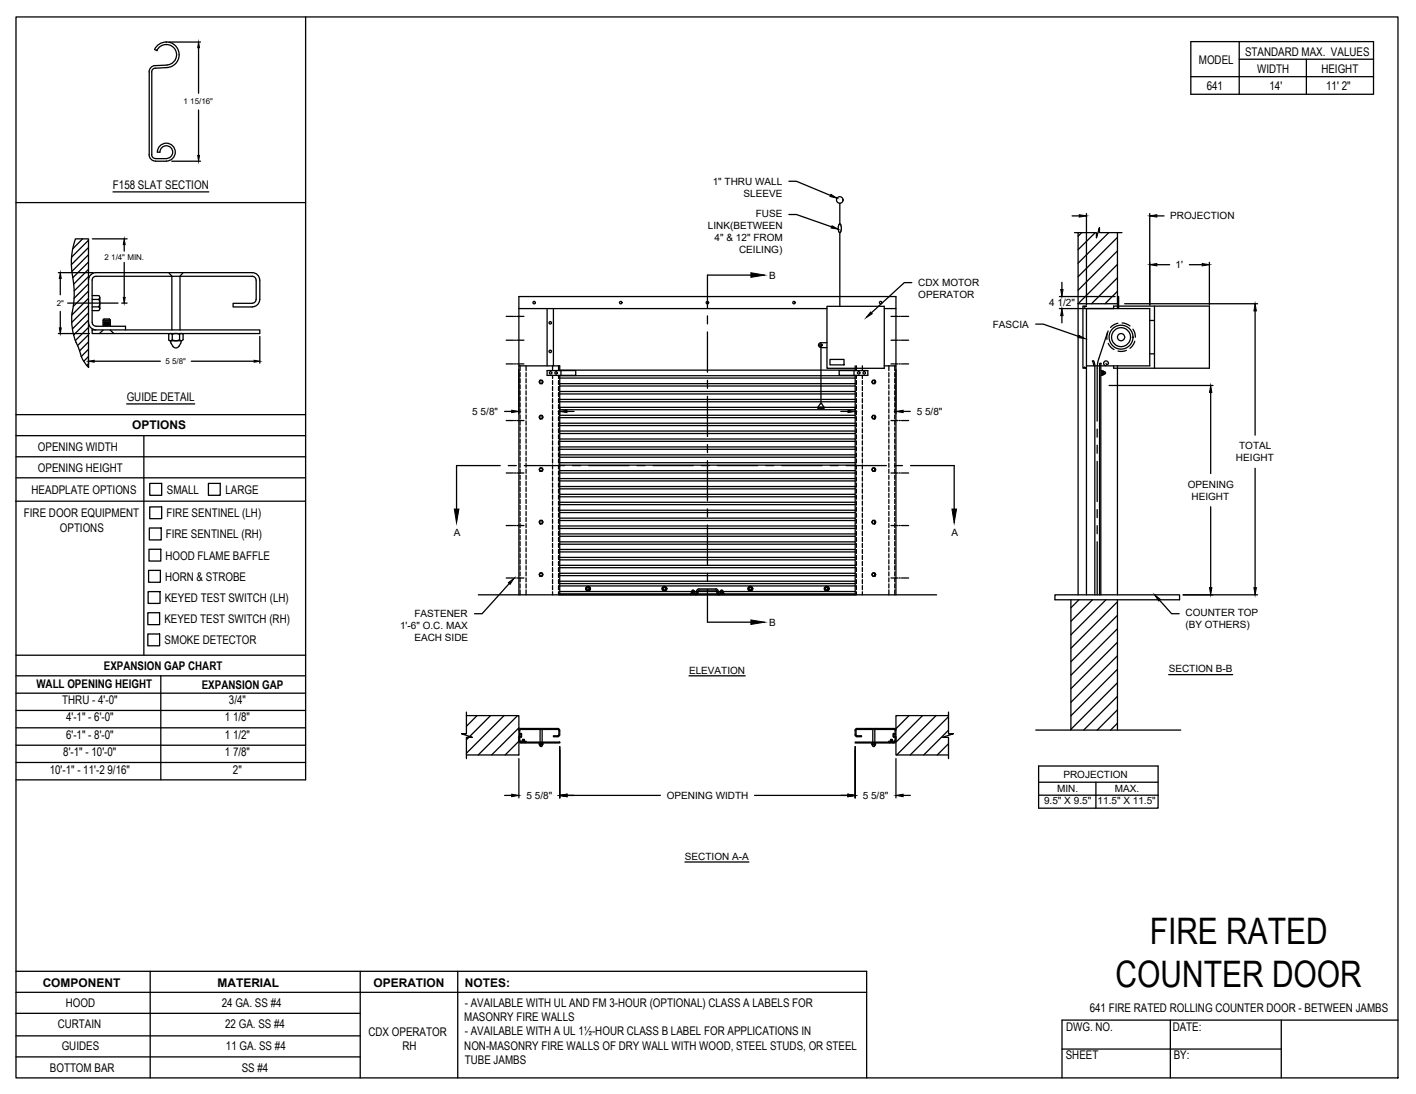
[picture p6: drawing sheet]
<svg xmlns="http://www.w3.org/2000/svg" width="279mm" height="216mm" viewBox="0 0 279 216" stroke-linecap="round" stroke-linejoin="round" font-family="sans-serif">
<!-- layer: ANNOTATIONS -->
<g fill="none" stroke="#000" stroke-width=".25">
<path d="M33.4 8.3h6.2M39.2 9.4v9M33.9 31.8h5.7M39.2 21.7v9M155.7 35.8h1.4l6.8 2.8M11.5 53.8h6.9M11.9 54.9v3.3M13.4 59.8h9.9M18.2 47.1h6.9M24 59.8h1.1M24.5 48.3v1.3M24.5 51.8v6.9"/>
<path d="M155.7 42.3h1.4l7 2.5M179.9 55.8h-1.5l-6.5 5.9M209 58.5h11M209.5 55.7v1.4M211.5 42.6h1.5M214.4 42.1v18.1M221.9 59.9h26.2M226.9 42.1v18.1M228.3 42.6h1.4M228.3 52.2h2.5M234.7 52.2h2.5M238.6 51.8v8.4"/>
<path d="M11.5 65.8h6.2M11.9 61.5v3.2M17.5 70.9v1M18.6 71.3h13M37.7 71.3h12.4M51.3 66.4v5.3M102.4 72.9v8.8M176.8 72.9v8.8M204.4 64h1.4l7 2.4M209 60.9h10.8M209.5 62.3v1.4M218.8 76.1h20.6"/>
<path d="M238.9 77.5v16M247.7 61.4v24.5M99.6 81.2h1.4M110.4 80.3v1.4M111.9 81.2h1.4M165.9 81.2h1.4M168.7 80.3v1.4M178.2 81.2h1.4M247.7 92.4v23.6M100.5 115.2l-5.4 5.9h-1.5M228.8 118.4l2.4 2.7h1.5M233.4 117.4h14.7"/>
<path d="M238.9 100v16M136 133.4h11M230.6 133.1h12.6M99.6 157h1.4M102.4 149.7v7.8M110.4 147.3v10.2M111.9 157h18.4M148.9 157h18.4M168.7 147.3v10.2M176.8 149.7v7.8M178.2 157h1.4M204.9 151.2h23.6v8.3h-23.6z"/>
<path d="M204.9 154.4h23.6M204.9 156.9h23.6M216.2 154.4v5.1M135.1 170.1h12.7"/>
</g>
<!-- layer: SECTION CUTS -->
<g fill="none" stroke="#000" stroke-width=".25">
<path d="M148.2 54.3h-8.6v6.4M139.6 62.3v1.6M139.6 65.5v7.9M139.6 75v1.6M139.6 78.2v7.9M98.7 91.9h-8.6v8.6M100.3 91.9h1.6M103.5 91.9h7.9M113 91.9h1.6M116.2 91.9h7.9M125.7 91.9h1.6M128.9 91.9h7.9"/>
<path d="M138.4 91.9h1.6M139.6 87.7v1.6M139.6 90.9v7.9M141.6 91.9h7.9M151.1 91.9h1.6M154.3 91.9h7.9M163.8 91.9h1.6M167 91.9h7.9M176.5 91.9h1.6M179.7 91.9h8.6v8.6M139.6 100.4v1.6M139.6 103.6v7.9"/>
<path d="M139.6 113.1v1.6M139.6 116.3v6.5h8.6"/>
</g>
<path d="M148.2 53.8l2.7 .5-2.7 .4zM89.6 100.5h1l-.5 2.7zM187.8 100.5h.9l-.4 2.7zM148.2 122.3l2.7 .5-2.7 .4z" fill="#000" stroke="#000" stroke-width=".2"/>
<!-- layer: CDX OPERATOR RH -->
<g fill="none" stroke="#000" stroke-width=".25">
<path d="M165.4 44.7v.7M165.4 45.4a.32 .32 0 0 0 .1 .4 .32 .32 0 0 0 .3 .1l.1-.2M165.6 44.2l-.2 .5M165.6 44.2h.2M165.7 40.1v4.1M165.7 45.9v14.6M165.8 44.2l.1 .2M165.9 44.4v1.3M212 45.9h4.3v1l.6-2v1h4.5M212.7 45.9v71.5M213.4 45.9l-.7 .7M216.1 45.9l-3.4 3.4"/>
<path d="M216.9 45.1h.1M218.8 45.9l-6.1 6M220.5 58.5h.2v2.4M220.5 45.9v15M220.5 46.8l-7.8 7.8M220.5 49.5l-7.8 7.8M220.5 52.2l-7.8 7.7h7.8M220.5 54.8l-5.1 5.1M220.5 57.5l-2.5 2.4M99.9 67.1h1.4M99.9 71.8h1.4M99.9 62.4h1.4"/>
<path d="M101.5 71.8h.2M101.5 67.1h.2M101.5 62.4h.2M101.9 67.1h1.5M101.9 62.4h1.5M102 71.8h1.4M102.4 72.2h8v.9M102.4 60.9h60.8M102.6 72.2v1M102.6 73.6v.8M102.6 74.7v.8M102.6 75.9v.8"/>
<path d="M102.6 77.1v.8M102.6 78.3v.8M102.6 79.5v.8M103.8 72.2v1M103.8 73.6v.8M103.8 74.7v.8M103.8 75.9v.8M103.8 77.1v.8M103.8 78.3v.8M103.8 79.5v.8M106.6 75h.4l.2 .4-.2 .3h-.4l-.2-.3zM108 73.1h5.6v1h-5.6z"/>
<path d="M108 60.9v11.3M109 72.2v.9M109 74.1v.6M109 75.1v.8M109 76.3v.8M109 77.5v.8M109 78.7v.8M109 79.9v.7M109.2 60.9v11.3M110.2 72.2v.9M110.2 74.1v.6M110.2 75.1v.8"/>
<path d="M110.2 76.3v.8M110.2 77.5v.8M110.2 78.7v.8M110.2 79.9v.7M110.4 79.3h58.3M110.4 78.8h58.3M110.4 76.2h58.3M110.4 75.7h58.3M110.4 77.3h58.3M110.4 77.7h58.3M110.4 74.6h58.3M110.4 74.1h58.3"/>
<path d="M110.4 73h58.3M110.4 74.1v43.3M110.7 73.1v1M162 68.6h1.2M162 68.1v11.6M163.2 60.5h11.3v12.2h-11.3zM163.2 67.6h-1.2a.48 .48 0 0 0-.5 .5 .48 .48 0 0 0 .5 .5M163.8 70.9h2.7v1.1h-2.7zM165.6 73.1h5.6v1h-5.6zM168.5 73.1v1M168.7 72.2v.9M168.7 74.1v43.3"/>
<path d="M169 72.2v.9M169 74.1v.6M169 75.1v.8M169 76.3v.8M169 77.5v.8M169 78.7v.8M169 79.9v.7M170.2 72.2v.9M170.2 74.1v.6M170.2 75.1v.8M170.2 76.3v.8M170.2 77.5v.8"/>
<path d="M170.2 78.7v.8M170.2 79.9v.7M172.2 75h.4l.2 .4-.2 .3h-.4l-.2-.3zM174.5 72.2h2.3M174.5 60.9h2.3M175.4 72.2v1M175.4 73.6v.8M175.4 74.7v.8M175.4 75.9v.8M175.4 77.1v.8M175.4 78.3v.8M175.4 79.5v.8"/>
<path d="M175.8 67.1h1.4M175.8 71.8h1.4M175.8 62.4h1.4M176.6 72.2v1M176.6 73.6v.8M176.6 74.7v.8M176.6 75.9v.8M176.6 77.1v.8M176.6 78.3v.8M176.6 79.5v.8M177.4 67.1h.3M177.4 71.8h.3"/>
<path d="M177.4 62.4h.3M177.8 67.1h1.5M177.8 62.4h1.5M177.9 71.8h1.4M214 60.6l.4-.2h-.7v12.3h.7l-.4-.3M214.4 72.2h2.6v45.2M215.8 71.2l.2 1M215.8 71.2h-.2l.2 1M216 72.2v45.2M216.5 72.6v10.5M217.2 73.1h.2v1h-.2M217.3 71.7h-.3v.5"/>
<path d="M217.3 71.7l-.1 .5M217.5 73.4h.2M217.7 73.8l.1-.5h-.3l-.1 .6h.4l-.1-.1h-.2M217.8 73.3l.1 .1M217.8 73.3v.6M217.9 73.8l-.1 .1M217.9 73.4l.2 .2-.2 .2M218.2 71.7l.3 .2h.1a.47 .47 0 0 0-.3-.6 .47 .47 0 0 0-.6 .4 .47 .47 0 0 0 .5 .5M218.5 65.6l-1.8 5.6-.2 1.4M218.7 65.3l-.3 1v.7M218.7 67.8l.5 .7 .6 .5M219.7 60.9v-.5h18.9v12.3h-18.9v-.5"/>
<path d="M220.5 72.2v45.2M220.6 63.8l-.7 .2-.8 .6M221.4 63.7l.9 .2 .7 .4M222.3 69.2l-1 .2-.7-.1M223.5 65l.4 .6 .1 .9M223.9 67.4l-.5 .9-.4 .4M226.9 63.2h.9M226.9 69.8h.9M227.8 60.4v12.3M99.9 93.3h1.4M99.9 83h1.4M101.5 93.3h.2"/>
<path d="M101.5 83h.2M102 93.3h1.4M102 83h1.4M102.6 80.7v.8M102.6 81.9v.8M102.6 83.1v.8M102.6 84.3v.8M102.6 85.5v.8M102.6 86.7v.8M102.6 87.8v.8M102.6 89v.8M102.6 90.2v.8"/>
<path d="M102.6 91.4v.8M102.6 92.6v.8M102.6 93.8v.8M102.6 95v.8M102.6 96.2v.8M102.6 97.4v.8M102.6 98.6v.8M102.6 99.8v.7M103.8 80.7v.8M103.8 81.9v.8M103.8 83.1v.8M103.8 84.3v.8"/>
<path d="M103.8 85.5v.8M103.8 86.7v.8M103.8 87.8v.8M103.8 89v.8M103.8 90.2v.8M103.8 91.4v.8M103.8 92.6v.8M103.8 93.8v.8M103.8 95v.8M103.8 96.2v.8M103.8 97.4v.8M103.8 98.6v.8"/>
<path d="M103.8 99.8v.7M106.6 92.3h.4l.2 .4-.2 .3h-.4l-.2-.3zM106.6 82h.4l.2 .3-.2 .4h-.4l-.2-.4zM109 81v.9M109 82.2v.8M109 83.4v.8M109 84.6v.8M109 85.8v.8M109 87v.8M109 88.2v.8M109 89.4v.8M109 90.6v.8"/>
<path d="M109 91.8v.8M109 93v.7M109 94.1v.8M109 95.3v.8M109 96.5v.8M109 97.7v.8M109 98.9v.8M110.2 81v.9M110.2 82.2v.8M110.2 83.4v.8M110.2 84.6v.8M110.2 85.8v.8"/>
<path d="M110.2 87v.8M110.2 88.2v.8M110.2 89.4v.8M110.2 90.6v.8M110.2 91.8v.8M110.2 93v.7M110.2 94.1v.8M110.2 95.3v.8M110.2 96.5v.8M110.2 97.7v.8M110.2 98.9v.8M110.4 98h58.3"/>
<path d="M110.4 97.6h58.3M110.4 99.1h58.3M110.4 99.6h58.3M110.4 94.9h58.3M110.4 94.4h58.3M110.4 96h58.3M110.4 96.5h58.3M110.4 91.8h58.3M110.4 91.3h58.3M110.4 92.9h58.3M110.4 93.3h58.3M110.4 90.2h58.3"/>
<path d="M110.4 89.8h58.3M110.4 87.1h58.3M110.4 86.6h58.3M110.4 88.2h58.3M110.4 88.7h58.3M110.4 84h58.3M110.4 83.5h58.3M110.4 85.1h58.3M110.4 85.6h58.3M110.4 80.9h58.3M110.4 80.4h58.3M110.4 82h58.3"/>
<path d="M110.4 82.4h58.3M161.4 80.3h1.2v.3h-1.2zM161.4 80.3l.5-.6h.2l.5 .6M169 81v.9M169 82.2v.8M169 83.4v.8M169 84.6v.8M169 85.8v.8M169 87v.8M169 88.2v.8M169 89.4v.8M169 90.6v.8"/>
<path d="M169 91.8v.8M169 93v.7M169 94.1v.8M169 95.3v.8M169 96.5v.8M169 97.7v.8M169 98.9v.8M170.2 81v.9M170.2 82.2v.8M170.2 83.4v.8M170.2 84.6v.8M170.2 85.8v.8"/>
<path d="M170.2 87v.8M170.2 88.2v.8M170.2 89.4v.8M170.2 90.6v.8M170.2 91.8v.8M170.2 93v.7M170.2 94.1v.8M170.2 95.3v.8M170.2 96.5v.8M170.2 97.7v.8M170.2 98.9v.8M172.2 92.3h.4l.2 .4-.2 .3h-.4l-.2-.3z"/>
<path d="M172.2 82h.4l.2 .3-.2 .4h-.4l-.2-.4zM175.4 80.7v.8M175.4 81.9v.8M175.4 83.1v.8M175.4 84.3v.8M175.4 85.5v.8M175.4 86.7v.8M175.4 87.8v.8M175.4 89v.8M175.4 90.2v.8M175.4 91.4v.8M175.4 92.6v.8"/>
<path d="M175.4 93.8v.8M175.4 95v.8M175.4 96.2v.8M175.4 97.4v.8M175.4 98.6v.8M175.4 99.8v.7M175.8 93.3h1.4M175.8 83h1.4M176.6 80.7v.8M176.6 81.9v.8M176.6 83.1v.8M176.6 84.3v.8"/>
<path d="M176.6 85.5v.8M176.6 86.7v.8M176.6 87.8v.8M176.6 89v.8M176.6 90.2v.8M176.6 91.4v.8M176.6 92.6v.8M176.6 93.8v.8M176.6 95v.8M176.6 96.2v.8M176.6 97.4v.8M176.6 98.6v.8"/>
<path d="M176.6 99.8v.7M177.4 93.3h.3M177.4 83h.3M177.9 93.3h1.4M177.9 83h1.4M216.5 84.7v1.6M216.5 87.9v1.6M216.5 91v8M94.4 117.4h90.4M99.9 103.7h1.4M99.9 114.1h1.4M101.5 103.7h.2"/>
<path d="M101.5 114.1h.2M102 103.7h1.4M102 114.1h1.4M102.4 117.4v-58.9h74.4v58.9M102.6 100.9v.8M102.6 102.1v.8M102.6 103.3v.8M102.6 104.5v.8M102.6 105.7v.8M102.6 106.9v.8M102.6 108.1v.8M102.6 109.3v.8"/>
<path d="M102.6 110.5v.8M102.6 111.7v.8M102.6 112.9v.7M102.6 114v.8M102.6 115.2v.8M102.6 116.4v1M103.8 100.9v.8M103.8 102.1v.8M103.8 103.3v.8M103.8 104.5v.8M103.8 105.7v.8M103.8 106.9v.8"/>
<path d="M103.8 108.1v.8M103.8 109.3v.8M103.8 110.5v.8M103.8 111.7v.8M103.8 112.9v.7M103.8 114v.8M103.8 115.2v.8M103.8 116.4v1M106.6 113.1h.4l.2 .3-.2 .3h-.4l-.2-.3zM106.6 102.7h.4l.2 .3-.2 .4h-.4l-.2-.4zM109 100.1v.8M109 101.3v.8"/>
<path d="M109 102.5v.8M109 103.7v.8M109 104.9v.8M109 106v.8M109 107.3v.7M109 108.4v.8M109 109.6v.8M109 110.8v.8M109 112v.8M109 113.2v.8M109 114.4v.8M109 115.6v.8"/>
<path d="M109 116.8v.6M110.2 100.1v.8M110.2 101.3v.8M110.2 102.5v.8M110.2 103.7v.8M110.2 104.9v.8M110.2 106v.8M110.2 107.3v.7M110.2 108.4v.8M110.2 109.6v.8M110.2 110.8v.8M110.2 112v.8"/>
<path d="M110.2 113.2v.8M110.2 114.4v.8M110.2 115.6v.8M110.2 116.8v.6M110.4 112h58.3M110.4 111.6h58.3M110.4 101.2h58.3M110.4 100.7h58.3M110.4 104.3h58.3M110.4 103.8h58.3M110.4 102.3h58.3M110.4 102.7h58.3"/>
<path d="M110.4 107.4h58.3M110.4 106.9h58.3M110.4 105.4h58.3M110.4 105.8h58.3M110.4 110.5h58.3M110.4 110h58.3M110.4 108.4h58.3M110.4 108.9h58.3M110.4 117.2h58.3M110.4 115.6h58.3M110.4 116.7h26.1M110.4 113.6h58.3"/>
<path d="M110.4 113.1h58.3M110.4 115.2h58.3M110.4 114.7h58.3M115.8 115.8h.5l.2 .4-.2 .4h-.5l-.2-.4zM130.9 115.8h.4l.3 .4-.3 .4h-.4l-.3-.4zM136.5 116.8h.5M136.5 116.7v.1M136.6 116.8h.3M136.6 117.1h.3M136.6 116.8h-.2v.3h.2M136.6 116.9v.2M136.6 116.5l-.1 .2"/>
<path d="M136.9 116.5h-.3M136.9 116.5l.1 .3M136.9 116.9h.2v.2M136.9 116.9v.2M137 116.7h.5l-.1 .4-1.1 .1v.2M137.1 117.1h-.2M137.2 117.4a.52 .52 0 0 0 .5-.7h3.8a.51 .51 0 0 0 .4 .7M137.5 116.7l.2-.4 .2-.1h3.3l.4 .2 .1 .3M137.9 116.4l-.2 .3M137.9 116.5h3.3M141.2 116.4l.3 .3M141.7 116.9l.2 .3h1v.2"/>
<path d="M142.1 116.8h.6M142.2 116.7l-.1 .1M142.2 116.8h.4M142.2 116.8h-.1v.3h.1M142.2 116.9v.2h.4M142.3 116.5l-.1 .2h-.5v.2M142.6 116.5h-.4M142.6 116.5v.2M142.6 116.8l.2 .1-.1 .2zM142.6 116.7l.1 .1M142.7 116.7h26M147.8 115.8h.5l.2 .4-.2 .4h-.5l-.2-.4z"/>
<path d="M162.9 115.8h.5l.2 .4-.2 .4h-.5l-.2-.4zM169 100.1v.8M169 101.3v.8M169 102.5v.8M169 103.7v.8M169 104.9v.8M169 106v.8M169 107.3v.7M169 108.4v.8M169 109.6v.8M169 110.8v.8M169 112v.8"/>
<path d="M169 113.2v.8M169 114.4v.8M169 115.6v.8M169 116.8v.6M170.2 100.1v.8M170.2 101.3v.8M170.2 102.5v.8M170.2 103.7v.8M170.2 104.9v.8M170.2 106v.8M170.2 107.3v.7M170.2 108.4v.8"/>
<path d="M170.2 109.6v.8M170.2 110.8v.8M170.2 112v.8M170.2 113.2v.8M170.2 114.4v.8M170.2 115.6v.8M170.2 116.8v.6M172.2 113.1h.4l.2 .3-.2 .3h-.4l-.2-.3zM172.2 102.7h.4l.2 .3-.2 .4h-.4l-.2-.4zM175.4 100.9v.8M175.4 102.1v.8M175.4 103.3v.8"/>
<path d="M175.4 104.5v.8M175.4 105.7v.8M175.4 106.9v.8M175.4 108.1v.8M175.4 109.3v.8M175.4 110.5v.8M175.4 111.7v.8M175.4 112.9v.7M175.4 114v.8M175.4 115.2v.8M175.4 116.4v1M175.8 103.7h1.4"/>
<path d="M175.8 114.1h1.4M176.6 100.9v.8M176.6 102.1v.8M176.6 103.3v.8M176.6 104.5v.8M176.6 105.7v.8M176.6 106.9v.8M176.6 108.1v.8M176.6 109.3v.8M176.6 110.5v.8M176.6 111.7v.8M176.6 112.9v.7"/>
<path d="M176.6 114v.8M176.6 115.2v.8M176.6 116.4v1M177.4 103.7h.3M177.4 114.1h.3M177.9 103.7h1.4M177.9 114.1h1.4M208.2 117.4h24.5v1h-24.5zM211.3 118.4v25.7M212.9 118.4l-1.6 1.6M214.4 117.4v-56.5h12.5v11.3h-9.7v45.2M215.6 118.4l-4.3 4.2"/>
<path d="M216.5 100.6v1.6M216.5 103.7v1.6M216.5 106.9v10.5M218.2 118.4l-6.9 6.9M220.5 118.8l-9.2 9.2M220.5 118.4v25.7M220.5 121.4l-9.2 9.2M220.5 124.1l-9.2 9.2M220.5 126.7l-9.2 9.2M220.5 129.4l-9.2 9.2M220.5 132.1l-9.2 9.2M220.5 134.7l-9.2 9.2"/>
<path d="M220.5 137.4l-6.7 6.7M92 141.2h10.4v7.8h-10.4M92 140.5v4.3h-.9l2.1 .7h-1.2v4.2M92.5 145.5l-.5 .5M94.1 141.2l-2.1 2.1M96.8 141.2l-4.1 4.1M99.5 141.2l-7.5 7.5M102.1 141.2l-7.7 7.8M102.4 145.4v.5M102.4 143.6l-5.4 5.4M102.4 146.3l-2.7 2.7M102.4 148.9l-.1 .1"/>
<path d="M102.4 146.1l.3 .4M102.6 144.1v2.1l1.2 .1v.2M102.6 144.8h.2M102.6 144.9h.3M102.6 145.3h.3M102.6 146.5h7.8v.1h-7.8zM102.8 145.3v.2h-.2M102.8 144.9v.4M102.9 144.7v.2M102.9 144.8v.6M103.1 146.2h.4M103.1 146.1h.4"/>
<path d="M103.1 146h.4M103.1 146.5l-.2 .1M103.1 146.2h.3M103.1 146.1h.3M103.1 146h.3M103.5 146l-.4-.1v.4M103.5 146l-.1 .2h-.3M103.5 146.5l.1 .1M106.4 146.7l.1 .3 .1-.3M106.4 143.8l.2 .2v2.5M106.4 146.6l.7 .1M106.5 147h.5"/>
<path d="M106.5 147v.1M106.5 147.1l.2 .2h.2M106.6 146.9h.3M107 146.7l-.1 .2h.2M107 147.1l-.1 .2M107 147v.1M107.1 143.8l-.1 .2v2.5M107.1 146.7v.2M110.1 143.8l.3 .3M110.1 143.9l.2 .2M110.1 143.8h-7.4l-.3 .3M110.1 145.2h-.9v.2h.9"/>
<path d="M110.1 144l-7.4-.1-.1 .2M110.3 145l-.2 .2M110.3 144.1v.9M110.4 144.1v1.1l-.3 .2M168.7 145l.4 .4M168.7 146.5h7.9v.1h-7.9zM168.7 144.1v.9M168.9 144.1v.9l.2 .2M169.1 143.8l-.4 .3M169.1 143.9l-.2 .2M169.1 143.8h7.3l.4 .3M169.1 145.2h.9v.2h-.9"/>
<path d="M169.1 144l7.3-.1 .2 .2M172 143.8l.2 .2v2.5M172 146.7v.2M172.1 147h.6M172.1 147l.2 .3 .3-.2M172.2 146.9h-.2M172.2 146.9h.4M172.2 146.7v.2M172.6 146.7l.1 .3 .1-.3M172.7 147l-.1 .1M172.8 143.8l-.2 .2v2.5M172.8 146.7h-.8"/>
<path d="M175.7 146.2h.4M175.7 146.1h.4M175.7 146h.4M175.7 146.3l.1-.4 .3 .1v.3M175.7 146.5l-.2 .1M175.8 146.2h.2M175.8 146.1h.2M175.8 146h.2M176.1 146.5l.2 .1M176.3 144.8v.6M176.3 144.9v.4M176.3 145.3v.2h.3"/>
<path d="M176.3 144.7v.2M176.3 144.8h.3M176.3 144.9h.3M176.3 145.3h.3M176.6 144.1v2.1l-1.2 .1v.2M176.8 146.1l-.4 .4M176.8 145.4v.5M179.4 141.2l-2.6 2.6M182 141.2l-5.2 5.3M184.7 141.2l-7.8 7.8M187.2 141.2h-10.4v7.8h10.4M187.2 140.5v4.3h.9l-2.1 .7h1.2v4.2"/>
<path d="M187.2 144.1l-4.9 4.9M187.2 146.8l-2.3 2.2M187.2 141.4l-7.6 7.6M204.4 144.1h28.6M220.5 140.1l-4 4M220.5 142.7l-1.4 1.4"/>
<circle cx="165.7" cy="39.5" r=".65"/>
<circle cx="105.4" cy="59.7" r=".24"/>
<circle cx="122.5" cy="59.7" r=".24"/>
<circle cx="139.6" cy="59.7" r=".24"/>
<circle cx="156.7" cy="59.7" r=".24"/>
<circle cx="173.8" cy="59.7" r=".24"/>
<circle cx="106.8" cy="75.4" r=".29"/>
<circle cx="108.6" cy="63.7" r=".24"/>
<circle cx="108.6" cy="69.4" r=".24"/>
<circle cx="108.6" cy="73.6" r=".24"/>
<circle cx="109.7" cy="73.6" r=".24"/>
<circle cx="162" cy="68.1" r=".24"/>
<circle cx="169.4" cy="73.6" r=".24"/>
<circle cx="170.5" cy="73.6" r=".24"/>
<circle cx="172.4" cy="75.4" r=".29"/>
<circle cx="221.2" cy="66.5" r="1.87"/>
<circle cx="221.2" cy="66.5" r="2.36"/>
<circle cx="221.2" cy="66.5" r=".71"/>
<circle cx="106.8" cy="82.3" r=".29"/>
<circle cx="106.8" cy="92.7" r=".29"/>
<circle cx="172.4" cy="82.3" r=".29"/>
<circle cx="172.4" cy="92.7" r=".29"/>
<circle cx="106.8" cy="103" r=".29"/>
<circle cx="106.8" cy="113.4" r=".29"/>
<circle cx="116" cy="116.2" r=".48"/>
<circle cx="116" cy="116.2" r=".24"/>
<circle cx="131.1" cy="116.2" r=".48"/>
<circle cx="131.1" cy="116.2" r=".24"/>
<circle cx="148.1" cy="116.2" r=".48"/>
<circle cx="148.1" cy="116.2" r=".24"/>
<circle cx="163.1" cy="116.2" r=".48"/>
<circle cx="163.1" cy="116.2" r=".24"/>
<circle cx="172.4" cy="113.4" r=".29"/>
<circle cx="172.4" cy="103" r=".29"/>
</g>
<!-- layer: ANNOTATIONS -->
<g fill="#000" stroke="#000" stroke-width=".2">
<path d="M39.2 8.3l.2 1.1h-.4zM39 30.7h.4l-.2 1.1zM164 38.4l1.2 .7-1.4-.3zM11.9 53.8l.2 1.1h-.4zM24.3 58.7h.4l-.2 1.1zM24.5 47.1l.2 1.2h-.4zM164.2 44.6l1.2 .6-1.4-.2zM209.3 57.1h.5l-.3 1.4zM213 42.4l1.4 .2-1.4 .2zM226.9 42.6l1.4-.2v.4zM226.9 52.2l1.4-.2v.5zM237.2 52l1.4 .2-1.4 .3z"/>
<path d="M11.7 64.7h.4l-.2 1.1zM17.5 71.3l1.1-.2v.4zM50.1 71.1l1.2 .2-1.2 .2zM171.8 61.6l.3 .3-1.2 .8zM209.5 60.9l.3 1.4h-.5zM212.9 66.2l1.2 .6-1.4-.2zM238.9 76.1l.2 1.4h-.4zM247.7 59.9l.2 1.5h-.5zM101 81l1.4 .2-1.4 .2zM110.4 81.2l1.5-.2v.4zM167.3 81l1.4 .2-1.4 .2zM176.8 81.2l1.4-.2v.4z"/>
<path d="M100.3 115l1.1-.9-.8 1.2zM227.8 117.4l1.2 .9-.4 .3zM238.7 116h.4l-.2 1.4zM247.4 116h.5l-.2 1.4zM101 156.7l1.4 .3-1.4 .2zM110.4 157l1.5-.3v.5zM167.3 156.7l1.4 .3-1.4 .2zM176.8 157l1.4-.3v.5z"/>
</g>
<!-- layer: CDX OPERATOR RH -->
<path d="M217.4 74.1h.1" fill="none" stroke="#000" stroke-width=".2"/>
<!-- layer: DETAILS -->
<g fill="none" stroke="#000" stroke-width=".25">
<path d="M29.4 14.2v16.3M30.5 9.8l.5 .2M30.6 12.9a1.26 1.26 0 0 0-1.2 1.3M30.6 13.4a.75 .75 0 0 0-.7 .8l.1 16.3a.72 .72 0 0 0 .7 .8M31 10a2.03 2.03 0 0 1 3.5-.3 2.03 2.03 0 0 1-1.6 3.1M31 10h.1M32.8 8.3a2.53 2.53 0 0 0-2.3 1.5M32.8 8.3h.1M32.8 8.8h.1M32.8 8.3a2.53 2.53 0 0 1 2.5 2.4 2.53 2.53 0 0 1-2.3 2.6l-2.4 .2M32.9 12.8l-2.3 .2M29.4 30.5a1.26 1.26 0 0 0 1.3 1.3"/>
<path d="M30.7 31.3h2.1M30.7 31.8h2.1M32.8 31.3a1.26 1.26 0 0 0 1.3-1.3 1.26 1.26 0 0 0-1.3-1.2 1.26 1.26 0 0 0-1.2 1.2h-.5a1.77 1.77 0 0 1 1.7-1.7 1.77 1.77 0 0 1 1.8 1.7 1.77 1.77 0 0 1-1.8 1.8M16.3 47.1l-1.9 2M17.5 58.9l-3.3 3.3M17.5 57.4l-3 3.1M17.5 56l-2.9 2.9M17.5 54.6l-2.9 2.8M17.5 53.1l-3 3M17.5 51.7l-3.1 3.1M17.5 50.3l-3.3 3.3M17.5 48.9l-3.4 3.3"/>
<path d="M17.5 47.4l-3.4 3.4M17.5 55.3a1.47 1.47 0 0 1 1.4-1.5h30.9a1.5 1.5 0 0 1 1.5 1.5l-.1 3.8a1.5 1.5 0 0 1-1.4 1.5h-3.8v-.7l3.8-.1a.75 .75 0 0 0 .7-.7M18.2 58.3h1.3l.2 .4-.2 .4M18.2 59.1h1.3M19.5 59.1a1.34 1.34 0 0 1 0 1.4l.2 .4-.2 .4M19.7 58.7v2.2M33.3 53.8l.6 .7v10.6M36.1 53.8l-.6 .7v10.6M50.5 55.3a.75 .75 0 0 0-.7-.8h-30.9a.75 .75 0 0 0-.7 .8v8.3M50.5 55.3v3.8M15 67.5a11.7 11.7 0 0 1-.6-6.9 19.5 19.5 0 0 0-.2-7 14.4 14.4 0 0 1 .7-6.5h2.6v25.4M15 67.6l1 2.8"/>
<path d="M17.5 68.9l-1.5 1.5 .8 1.3 .7 .8M17.5 72.5h.1M17.5 71.8l-.4 .3M17.5 70.4l-1 .9M17.5 67.5l-1.8 1.7M17.5 66.1l-2.2 2.1M17.5 64.6l-2.6 2.6M17.5 63.2l-3 2.9M17.5 61.7l-3.2 3.2M17.5 60.3l-3.3 3.3M17.5 63.6a1.47 1.47 0 0 0 1.4 1.5M18.2 65.1h33.1v.7h-33.1z"/>
<path d="M18.2 61.3h1.3M18.2 60.6h1.3M18.2 63.6a.75 .75 0 0 0 .7 .8h5.9v.7M20.3 64.4v-1.3l.2-.2h1.1l.2 .2v1.3M20.3 64h1.5M20.3 63.7h1.5M20.3 63.3h1.5M20.3 65.2l-.7 .6M20.5 64.2h1.1M20.5 63.9h1.1M20.5 63.5h1.1M20.5 63.1h1.1"/>
<path d="M21.8 65.2l.7 .6M33.3 66a.43 .43 0 0 1 .7 0M33.3 66v1.1M33.6 67.2l.2 .5M33.8 67.8l.3 .5a.71 .71 0 0 0 1.2 0l.3-.5M34 67.1a1.43 1.43 0 0 0 1.4 0M34 66a1.43 1.43 0 0 1 1.4 0M34 67l-.4 .3-.3-.2M34 66v1.1M35.4 66l.4-.2 .3 .2M35.4 66v1M35.8 67.2l-.2 .6"/>
<path d="M35.8 67.2l-2.2 .1M36.1 67l-.3 .2-.4-.2M36.1 66v1"/>
</g>
<path d="M17.5 65.8h.1" fill="none" stroke="#000" stroke-width=".2"/>
<!-- layer: TITLE BLOCK -->
<g fill="none" stroke="#000" stroke-width=".25">
<path d="M3.2 3.3h272.6v209.4h-272.6zM60.3 3.3v150.6h-57.1M235 8.2h36v10.4h-36zM235 15.1h36M244.5 11.7h26.5M244.5 8.2v10.4M3.2 40h57.1M22.3 37.9h18.9M25 79.7h13.4M3.1 98.9h57.1M3.2 90.1h57.1M3.2 94.3h57.1"/>
<path d="M3.2 86h57.1M3.2 81.8h57.1M28.4 86v43.3M29.5 95.4h2.4v2.3h-2.4zM41.1 95.4h2.4v2.3h-2.4zM29.2 116.8h2.4v2.3h-2.4zM29.3 112.6h2.3v2.3h-2.3zM29.4 108.4h2.3v2.3h-2.3zM29.5 104.2h2.3v2.4h-2.3zM29.5 100h2.4v2.4h-2.4zM3.2 129.3h57.1M3.2 133.4h57.1"/>
<path d="M3.2 136.8h57.1M29.2 120.9h2.3v2.4h-2.3zM29.2 125.1h2.3v2.3h-2.3zM31.7 133.4v20.5M35.5 131.9h.1M3.2 140.2h57.1M3.2 143.6h57.1M3.2 147.1h57.1M3.2 150.5h57.1M3.2 200h67.9M3.2 195.8h167.8M3.2 191.7h167.8v21"/>
<path d="M29.6 191.7v21M71.1 191.7v21M90.3 191.7v21M3.2 208.6h67.9M3.2 204.4h67.9M209.6 207h43.2M230.9 201.3v11.4M252.8 201.3v11.4M275.8 201.3h-66.2v11.4"/>
</g>
<!-- layer: 0 -->
<path d="M257.8 11.7v6.9" fill="none" stroke="#000" stroke-width=".25"/>
<g font-size="7.2">
<text x="226.9" y="186.2">FIRE RATED</text>
<text x="220.1" y="194.9">COUNTER DOOR</text>
</g>
<g font-size="2.4">
<text x="245.7" y="11.1">STANDARD MAX. VALUES</text>
<text x="236.6" y="12.7">MODEL</text>
<text x="238.1" y="17.8">641</text>
<text x="248.1" y="14.4">WIDTH</text>
<text x="250.5" y="17.8">14'</text>
<text x="260.7" y="14.4">HEIGHT</text>
<text x="261.7" y="17.8">11' 2&quot;</text>
<text x="22.3" y="37.4">F158 SLAT SECTION</text>
<text x="25" y="79.2">GUIDE DETAIL</text>
<text x="7.5" y="89">OPENING WIDTH</text>
<text x="26.1" y="84.7">OPTIONS</text>
<text x="7.5" y="93.1">OPENING HEIGHT</text>
<text x="6.2" y="97.4">HEADPLATE OPTIONS</text>
<text x="32.9" y="97.5">SMALL</text>
<text x="44.5" y="97.5">LARGE</text>
<text x="4.7" y="102.1">FIRE DOOR EQUIPMENT</text>
<text x="11.8" y="104.9">OPTIONS</text>
<text x="32.7" y="106.3">FIRE SENTINEL (RH)</text>
<text x="32.9" y="102.1">FIRE SENTINEL (LH)</text>
<text x="32.7" y="110.4">HOOD FLAME BAFFLE</text>
<text x="32.5" y="118.8">KEYED TEST SWITCH (LH)</text>
<text x="32.6" y="114.6">HORN &amp; STROBE</text>
<text x="32.4" y="123">KEYED TEST SWITCH (RH)</text>
<text x="32.5" y="127.1">SMOKE DETECTOR</text>
<text x="7.2" y="135.8">WALL OPENING HEIGHT</text>
<text x="20.5" y="132.3">EXPANSION GAP CHART</text>
<text x="39.8" y="136">EXPANSION GAP</text>
<text x="12.3" y="139">THRU - 4'-0&quot;</text>
<text x="13" y="142.3">4'-1&quot; - 6'-0&quot;</text>
<text x="44.4" y="142.3">1 1/8&quot;</text>
<text x="45.2" y="138.9">3/4&quot;</text>
<text x="12.5" y="149.2">8'-1&quot; - 10'-0&quot;</text>
<text x="13" y="145.8">6'-1&quot; - 8'-0&quot;</text>
<text x="44.4" y="145.8">1 1/2&quot;</text>
<text x="44.4" y="149.2">1 7/8&quot;</text>
<text x="9.8" y="152.7">10'-1&quot; - 11'-2 9/16&quot;</text>
<text x="46" y="152.8">2&quot;</text>
<text x="8.4" y="194.7">COMPONENT</text>
<text x="42.9" y="194.7">MATERIAL</text>
<text x="73.7" y="194.7">OPERATION</text>
<text x="91.7" y="194.7">NOTES:</text>
<text x="11.4" y="202.8">CURTAIN</text>
<text x="13" y="198.8">HOOD</text>
<text x="43.8" y="198.6">24 GA. SS #4</text>
<text x="44.4" y="202.9">22 GA. SS #4</text>
<text x="91.6" y="201.5">MASONRY FIRE WALLS</text>
<text x="91.7" y="198.6">- AVAILABLE WITH UL AND FM 3-HOUR (OPTIONAL) CLASS A LABELS FOR</text>
<text x="210.4" y="203.6">DWG. NO.</text>
<text x="215" y="199.8">641 FIRE RATED ROLLING COUNTER DOOR - BETWEEN JAMBS</text>
<text x="231.4" y="203.4">DATE:</text>
<text x="12.2" y="207.3">GUIDES</text>
<text x="44.6" y="207.2">11 GA. SS #4</text>
<text x="72.7" y="204.5">CDX OPERATOR</text>
<text x="79.4" y="207.3">RH</text>
<text x="91.6" y="207.2">NON-MASONRY FIRE WALLS OF DRY WALL WITH WOOD, STEEL STUDS, OR STEEL</text>
<text x="91.7" y="204.3">- AVAILABLE WITH A UL 1½-HOUR CLASS B LABEL FOR APPLICATIONS IN</text>
<text x="210.3" y="209.1">SHEET</text>
<text x="231.6" y="209">BY:</text>
<text x="9.8" y="211.5">BOTTOM BAR</text>
<text x="47.7" y="211.6">SS #4</text>
<text x="91.7" y="210">TUBE JAMBS</text>
</g>
<g font-size="2">
<text x="140.6" y="36.5">1&quot; THRU WALL</text>
<text x="146.7" y="38.9">SLEEVE</text>
<text x="139.7" y="45.3">LINK(BETWEEN</text>
<text x="141" y="47.6">4&quot; &amp; 12&quot; FROM</text>
<text x="149.1" y="42.9">FUSE</text>
<text x="230.9" y="43.3">PROJECTION</text>
<text x="145.8" y="50">CEILING)</text>
<text x="231.9" y="53">1'</text>
<text x="151.8" y="55.1">B</text>
<text x="181.2" y="56.5">CDX MOTOR</text>
<text x="181.2" y="58.9">OPERATOR</text>
<text x="195.9" y="64.7">FASCIA</text>
<text x="207" y="60.4">4 1/2&quot;</text>
<text x="93.2" y="81.9">5 5/8&quot;</text>
<text x="180.9" y="81.9">5 5/8&quot;</text>
<text x="244.5" y="88.6">TOTAL</text>
<text x="243.9" y="91">HEIGHT</text>
<text x="234.4" y="96.2">OPENING</text>
<text x="235.1" y="98.6">HEIGHT</text>
<text x="89.6" y="105.8">A</text>
<text x="187.8" y="105.8">A</text>
<text x="78.9" y="124.2">1'-6&quot; O.C. MAX</text>
<text x="81.8" y="121.8">FASTENER</text>
<text x="151.8" y="123.6">B</text>
<text x="233.9" y="124">(BY OTHERS)</text>
<text x="233.9" y="121.6">COUNTER TOP</text>
<text x="81.8" y="126.6">EACH SIDE</text>
<text x="136" y="133">ELEVATION</text>
<text x="230.6" y="132.7">SECTION B-B</text>
<text x="209.8" y="153.5">PROJECTION</text>
<text x="103.9" y="157.7">5 5/8&quot;</text>
<text x="131.6" y="157.7">OPENING WIDTH</text>
<text x="170.2" y="157.7">5 5/8&quot;</text>
<text x="206" y="158.7">9.5&quot; X 9.5&quot;</text>
<text x="208.6" y="156.4">MIN.</text>
<text x="216.6" y="158.7">11.5&quot; X 11.5&quot;</text>
<text x="220" y="156.4">MAX.</text>
<text x="135.1" y="169.7">SECTION A-A</text>
</g>
<g font-size="1.6">
<text x="36.2" y="20.6">1 15/16&quot;</text>
<text x="20.6" y="51.2">2 1/4&quot; MIN.</text>
<text x="11.2" y="60.4">2&quot;</text>
<text x="32.7" y="71.8">5 5/8&quot;</text>
</g>
</svg>
